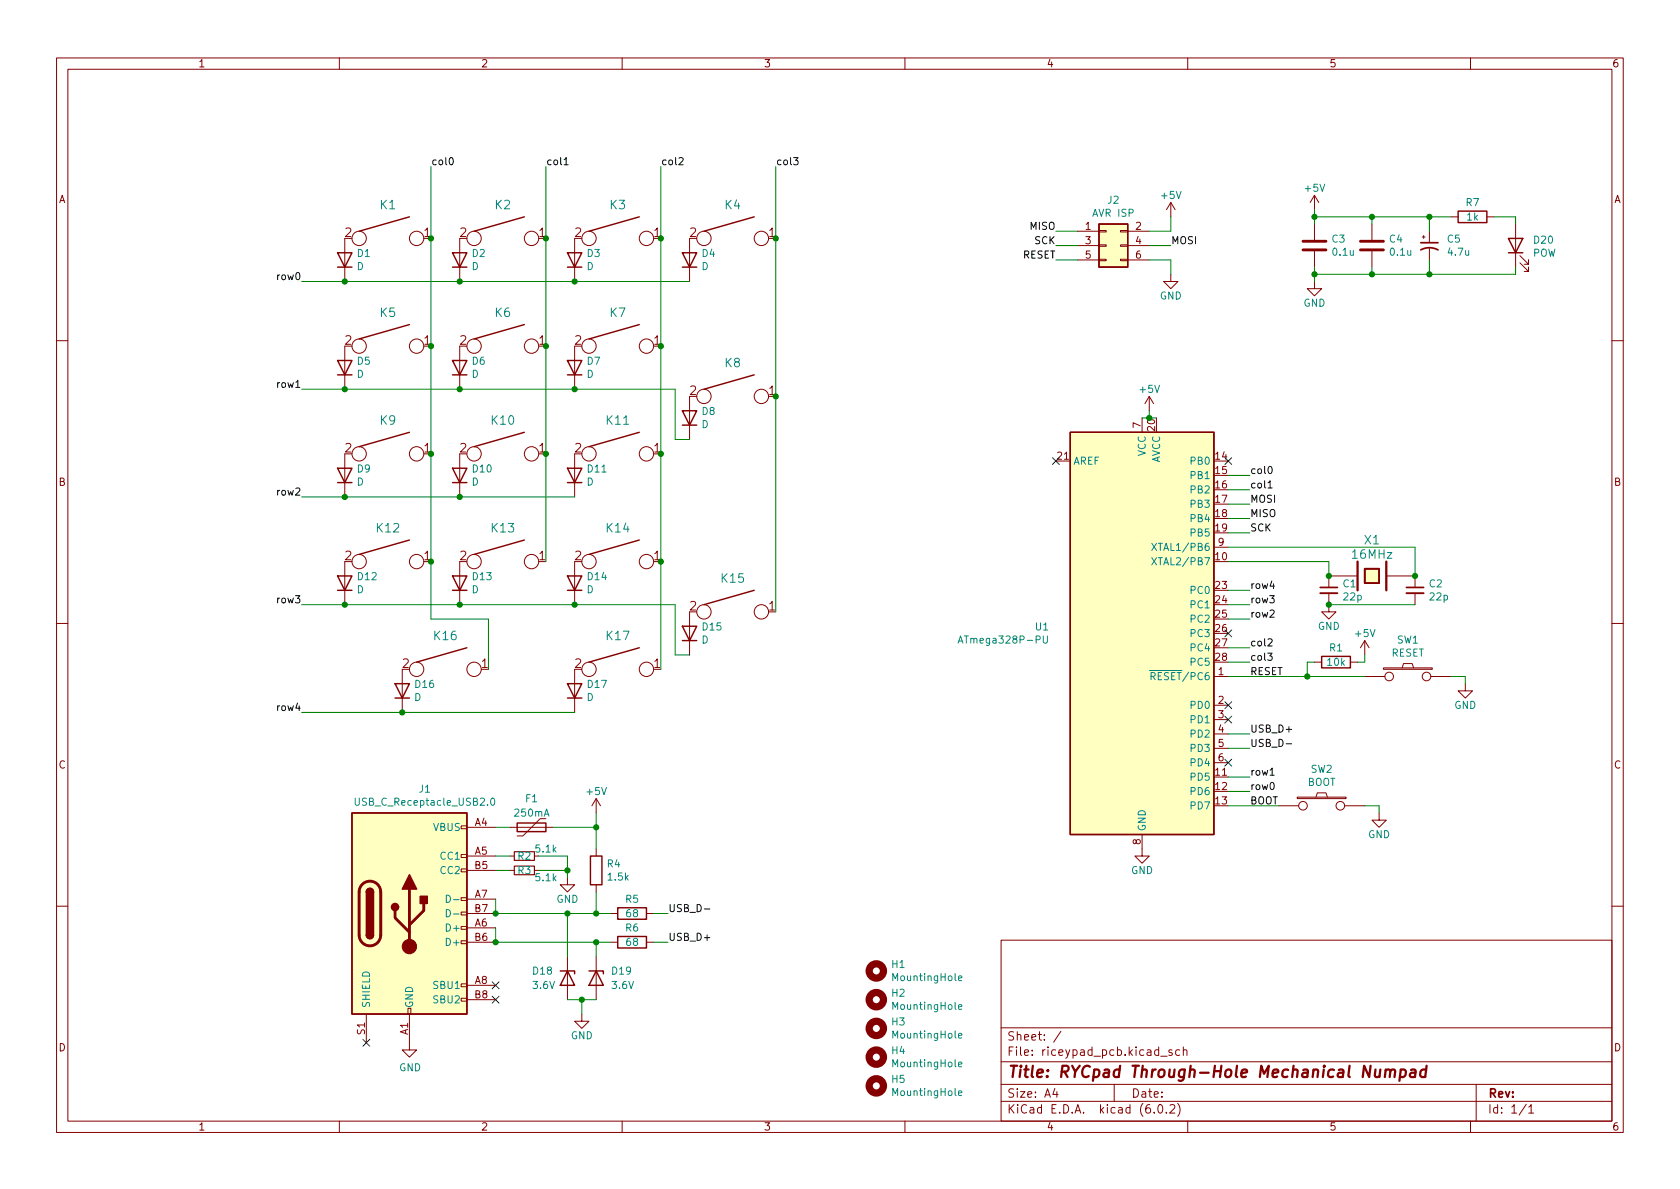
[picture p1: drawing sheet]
<svg xmlns="http://www.w3.org/2000/svg" width="297mm" height="210mm" viewBox="0 0 297 210" stroke-linecap="round" stroke-linejoin="round" font-family="sans-serif">
<g fill="none" stroke="#840000" stroke-width=".18">
<path d="M10 10.2h277v190.1h-277zM12 12.2h273v186.1h-273zM60 10.2v2M110 10.2v2M160 10.2v2M210 10.2v2M260 10.2v2M207 35.8l-.8 1.3M207 35.8v2.5M207 35.8l.8 1.3M232.4 34.5l-.8 1.3M232.4 34.5v2.6"/>
<path d="M232.4 39.6v2.8M232.4 34.5l.8 1.3M242.6 39.6v2.8M256.5 38.3h1.3M262.9 38.3h1.3M268 39.6v7.6M61 42.2v7.6M81.3 42.2v7.6M101.6 42.2v7.6M121.9 42.2v7.6M190.5 40.9h3.8M190.5 43.4h3.8"/>
<path d="M190.5 46h3.8M194.3 45.8h1.3v.3h-1.3zM194.3 43.3h1.3v.3h-1.3zM194.3 40.8h1.3v.2h-1.3zM198.1 45.8h1.3v.3h-1.3zM198.1 43.3h1.3v.3h-1.3zM198.1 40.8h1.3v.2h-1.3zM199.4 40.9h3.8M199.4 43.4h3.8M199.4 46h3.8M207 48.5v1.3h1.3l-1.3 1.2-1.3-1.2h1.3M232.4 49.8v1.2h1.3l-1.3 1.3-1.3-1.3h1.3"/>
<path d="M232.4 44.4v2.8M242.6 44.4v2.8M251.5 41.9h.5M251.7 41.7v.5M252.7 40.9v2M252.7 43.9v2.1M268.7 46.5l1.6 1.5v-.8v.8h-.8M268.7 45.2l1.6 1.5v-.7v.7h-.8M10 60.2h2M61 61.2v7.6M81.3 61.2v7.6M101.6 61.2v7.6"/>
<path d="M121.9 70.1v7.6M201.9 73.9v2.5M203.2 70.1l-.8 1.3M203.2 70.1v2.5M203.2 70.1l.8 1.3M285 60.2h2M61 80.3v7.6M61 99.3v7.6M81.3 80.3v7.6M81.3 99.3v7.6M101.6 80.3v7.6M101.6 99.3v7.6"/>
<path d="M186.7 81.5h2.5M214.6 96.8h2.6M10 110.2h2M71.1 118.4v7.6M101.6 118.4v7.6M121.9 108.2v7.6M214.6 119.6h2.6M232.4 117.1h1.3M234.9 104.9v3.3h1.3l-1.3 1.3-1.2-1.3h1.2M238.8 117.1h1.2M240 101.8h-5.1v2.1M241.3 119.6h3.6"/>
<path d="M241.3 113.3l-.8 1.2M241.3 113.3v2.5M241.3 113.3l.8 1.2M244.6 118.1h8.6v.3h-8.6zM245.1 101.8h5.1v2.1M247.9 118.1l.3-.8h1.5l.2 .8M250.2 104.9v2M253 119.6h3.5M285 110.2h2M214.6 137.4h2.6M214.6 124.7h2.6M214.6 127.2h2.6"/>
<path d="M214.6 129.8h2.6M214.6 132.3h2.6M214.6 134.9h2.6M259.1 120.9v1.3h1.2l-1.2 1.2-1.3-1.2h1.3M81.5 158.7h1v.6h-1zM81.5 153.7h1v.5h-1zM81.5 151.1h1v.5h-1zM81.5 146h1v.6h-1zM82.5 146.3h5.1M82.5 151.4h5.1M82.5 153.9h5.1M82.5 159h5.1"/>
<path d="M90.2 146.3h7.6M90.2 151.4h.7M90.2 153.9h.7M94.5 153.9h.7M96.5 144.8h-1l-3 3h-1.1M100.3 155.2v1.3h1.3l-1.3 1.2-1.2-1.2h1.2M105.4 141.2l-.8 1.3M105.4 141.2v2.6M105.4 150.1v1.3M105.4 156.5v1.2M105.4 141.2l.8 1.3M201.9 147.6v3.8h1.3l-1.3 1.2-1.2-1.2h1.2"/>
<path d="M226.1 142.5h3.5M229.4 141h8.6v.2h-8.6zM232.7 141l.2-.8h1.5l.3 .8M237.7 142.5h3.6M243.8 143.8v1.2h1.3l-1.3 1.3-1.2-1.3h1.2M10 160.2h2M64.8 179.3v5.1M72.1 178.3h.5v1h-.5zM72.4 179.3v6.4h1.3l-1.3 1.2-1.3-1.2h1.3M81.5 176.5h1v.5h-1zM81.5 174h1v.5h-1zM81.5 166.4h1v.5h-1z"/>
<path d="M81.5 163.8h1v.5h-1zM81.5 161.3h1v.5h-1zM82.5 164.1h5.1M82.5 174.2h5.1M82.5 166.6h5.1M82.5 161.5h5.1M82.5 176.8h5.1M100.3 169.2v7.6M102.9 179.3v1.3h1.2l-1.2 1.3-1.3-1.3h1.3M105.4 169.2v7.6M107.9 166.6h1.3M107.9 161.5h1.3"/>
<path d="M114.3 166.6h1.3M114.3 161.5h1.3M177 166.3h108v32h-108zM285 160.2h2M60 198.3v2M110 198.3v2M160 198.3v2M177 194.8h108M177 191.8h108M177 187.8h108M177 181.8h108M186.5 192.5l-.4 1h1"/>
<path d="M186.9 193v1M187.6 182.4l-1.3 1.9M197 191.8v3M204.1 196.7v.1M204.9 195.4l.2-.1a.81 .81 0 0 1 .6 .7 .81 .81 0 0 1-.3 .8h-.2a.81 .81 0 0 1-.6-.6 .81 .81 0 0 1 .3-.8zM205.2 186.8h1.2M206.2 196.7v.1M206.9 195.5l.5-.2 .2 .2 .1 .3-.9 1h.9M207.2 185.7l-.3-.1-.3 .2 .1 .3 .5 .1v.4h-.6M208.2 195.1a1.72 1.72 0 0 1 0 2.3M208.6 185.7l-.5-.1-.2 .3v.4l.1 .3h.6M209.2 185.8l.2-.2 .4 .1 .1 .9"/>
<path d="M209.2 185.1v1.5M210 198.3v2M260 198.3v2M261 191.8v6.5M269.9 195.3l-1.3 1.9M270.3 195.8l.4-.5v1.5M270.3 196.8h.9"/>
<circle cx="63.5" cy="42.2" r="1.27"/>
<circle cx="73.7" cy="42.2" r="1.27"/>
<circle cx="83.8" cy="42.2" r="1.27"/>
<circle cx="94" cy="42.2" r="1.27"/>
<circle cx="104.1" cy="42.2" r="1.27"/>
<circle cx="114.3" cy="42.2" r="1.27"/>
<circle cx="124.5" cy="42.2" r="1.27"/>
<circle cx="134.6" cy="42.2" r="1.27"/>
<circle cx="63.5" cy="61.2" r="1.27"/>
<circle cx="73.7" cy="61.2" r="1.27"/>
<circle cx="83.8" cy="61.2" r="1.27"/>
<circle cx="94" cy="61.2" r="1.27"/>
<circle cx="104.1" cy="61.2" r="1.27"/>
<circle cx="114.3" cy="61.2" r="1.27"/>
<circle cx="124.5" cy="70.1" r="1.27"/>
<circle cx="134.6" cy="70.1" r="1.27"/>
<circle cx="63.5" cy="80.3" r="1.27"/>
<circle cx="63.5" cy="99.3" r="1.27"/>
<circle cx="73.7" cy="80.3" r="1.27"/>
<circle cx="73.7" cy="99.3" r="1.27"/>
<circle cx="83.8" cy="80.3" r="1.27"/>
<circle cx="83.8" cy="99.3" r="1.27"/>
<circle cx="94" cy="80.3" r="1.27"/>
<circle cx="94" cy="99.3" r="1.27"/>
<circle cx="104.1" cy="80.3" r="1.27"/>
<circle cx="104.1" cy="99.3" r="1.27"/>
<circle cx="114.3" cy="80.3" r="1.27"/>
<circle cx="114.3" cy="99.3" r="1.27"/>
<circle cx="73.7" cy="118.4" r="1.27"/>
<circle cx="83.8" cy="118.4" r="1.27"/>
<circle cx="104.1" cy="118.4" r="1.27"/>
<circle cx="114.3" cy="118.4" r="1.27"/>
<circle cx="124.5" cy="108.2" r="1.27"/>
<circle cx="134.6" cy="108.2" r="1.27"/>
<circle cx="245.6" cy="119.6" r=".76"/>
<circle cx="252.2" cy="119.6" r=".76"/>
<circle cx="230.4" cy="142.5" r=".76"/>
<circle cx="237" cy="142.5" r=".76"/>
</g>
<path d="M245 189.3a.49 .49 0 0 1 .8 .1l-.1 1.1M245 189.1l-.2 1.4M245.8 189.4a.5 .5 0 0 1 .8-.2v1.3M247.7 189.2l.2-.1 .5 .1 .2 .3-.1 .6a.66 .66 0 0 1-1 .3M247.7 189.1l-.3 2M249.5 189.2l.2-.1 .5 .1v1.3M250.3 189.6l-.7 .1a.4 .4 0 0 0-.3 .3 .4 .4 0 0 0 .2 .5l.7-.1M252.1 189.2a.66 .66 0 0 0-.9 .3l-.1 .6 .1 .3 .2 .1 .6-.1M252.2 188.5l-.2 2" fill="none" stroke="#840000" stroke-width=".4"/>
<g fill="none" stroke="#840000" stroke-width=".25">
<path d="M72.4 38.3l-8.9 2.6M92.7 38.3l-8.9 2.6M113 38.3l-8.9 2.6M133.3 38.3l-8.8 2.6M194.3 39.6h5.1v7.6h-5.1zM257.8 37.3h5.1v2.1h-5.1zM59.7 44.7h2.5l-1.2 2.5zM59.7 47.2h2.5M72.4 57.4l-8.9 2.5M80 44.7h2.5l-1.2 2.5zM80 47.2h2.5M92.7 57.4l-8.9 2.5"/>
<path d="M100.3 44.7h2.6l-1.3 2.5zM100.3 47.2h2.6M113 57.4l-8.9 2.5M120.6 44.7h2.6l-1.3 2.5zM120.6 47.2h2.6M266.7 42.2h2.5l-1.2 2.5zM266.7 44.7h2.5M59.7 63.7h2.5l-1.2 2.6zM59.7 66.3h2.5M72.4 76.4l-8.9 2.6M80 63.7h2.5l-1.2 2.6zM80 66.3h2.5"/>
<path d="M92.7 76.4l-8.9 2.6M100.3 63.7h2.6l-1.3 2.6zM100.3 66.3h2.6M113 76.4l-8.9 2.6M120.6 72.6h2.6l-1.3 2.6zM120.6 75.2h2.6M133.3 66.3l-8.8 2.5M189.2 76.4h25.4v71.2h-25.4zM59.7 82.8h2.5l-1.2 2.5zM59.7 85.3h2.5M72.4 95.5l-8.9 2.5M80 82.8h2.5l-1.2 2.5z"/>
<path d="M80 85.3h2.5M92.7 95.5l-8.9 2.5M100.3 82.8h2.6l-1.3 2.5zM100.3 85.3h2.6M113 95.5l-8.9 2.5M59.7 101.8h2.5l-1.2 2.6zM59.7 104.4h2.5M80 101.8h2.5l-1.2 2.6zM80 104.4h2.5M82.5 114.5l-8.8 2.6M100.3 101.8h2.6l-1.3 2.6zM100.3 104.4h2.6"/>
<path d="M113 114.5l-8.9 2.6M120.6 110.7h2.6l-1.3 2.6zM120.6 113.3h2.6M133.3 104.4l-8.8 2.5M233.7 116.1h5.1v2h-5.1zM69.8 120.9h2.6l-1.3 2.5zM69.8 123.4h2.6M100.3 120.9h2.6l-1.3 2.5zM100.3 123.4h2.6M62.2 143.8h20.3v35.5h-20.3zM64.8 157.7a.64 .64 0 0 1 .6-.6 .64 .64 0 0 1 .6 .6M91.4 145.5h5.1v1.6h-5.1z"/>
<path d="M104.4 151.4h2v5.1h-2zM64.8 165.3a.64 .64 0 0 0 .6 .7 .64 .64 0 0 0 .6-.7M99.1 171.7h2.5v.5M100.3 171.7l1.3 2.5h-2.5zM104.1 171.7h2.6v.5M105.4 171.7l1.3 2.5h-2.6zM109.2 160.5h5.1v2.1h-5.1zM109.2 165.6h5.1v2h-5.1z"/>
</g>
<path d="M230.4 44.2h4M230.4 42.7h4M240.5 44.2h4.1M240.5 42.7h4.1M64.1 156.4a1.91 1.91 0 0 1 2-.4 1.91 1.91 0 0 1 1.2 1.7v7.7a1.91 1.91 0 0 1-1.9 1.9 1.91 1.91 0 0 1-1.9-1.9v-7.8l.2-.7zM72.4 157.2v10.2M74.9 159.8v1.2l-2.5 2.6M69.8 161v1.3l2.6 2.5" fill="none" stroke="#840000" stroke-width=".51"/>
<path d="M233.4 104.9h3.1M248.7 104.9h3" fill="none" stroke="#840000" stroke-width=".33"/>
<path d="M251.2 42.9h3.1M251.2 44.2a3.2 3.2 0 0 1 3.1 0M233.4 103.9h3.1M241.3 100.6h2.5v2.5h-2.5zM248.7 103.9h3" fill="none" stroke="#840000" stroke-width=".3"/>
<g fill="#ffffc2" stroke="#ffffc2" stroke-width=".18">
<path d="M194.3 39.6h5.1v7.6h-5.1z"/>
<path d="M189.2 76.4h25.4v71.2h-25.4z"/>
<path d="M241.3 100.6h2.5v2.5h-2.5z"/>
<path d="M62.2 143.8h20.3v35.5h-20.3z"/>
</g>
<path d="M90.9 150.6h3.6v1.5h-3.6zM90.9 153.2h3.6v1.5h-3.6z" fill="none" stroke="#840000" stroke-width=".2"/>
<g fill="none" stroke="#008484" stroke-width=".18">
<path d="M203.6 98.6l.9 1.3M203.6 96.1l.9 1.2M204.5 98.6l-.9 1.3M204.5 96.1l-.9 1.2M169.4 113.7l.4-1.2 .5 1.2M169.5 113.4h.6M184.5 112.5v1l.2 .2h.2l.3-.2v-1M62.8 141.1v1.1l.2 .2h.3l.2-.2v-1.1M78.9 158.3a.64 .64 0 0 1 .7 .6 .64 .64 0 0 1-.7 .7zM80.2 159.1h1M86.9 141.3l.2-.2a.68 .68 0 0 1 .4 .7 .68 .68 0 0 1-.4 .6l-.2-.1-.2-.4zM78.9 160.8a.64 .64 0 0 1 .7 .7 .64 .64 0 0 1-.7 .6z"/>
<path d="M80.2 161.6h1M169.5 173l.6-.1-.1-.3h-.3l-.2 .2v.6h.5M169.5 178.1l.6-.1-.1-.3-.3-.1-.2 .2v.6h.5M169.5 193.3l.6-.1-.1-.3h-.3l-.2 .2v.6h.5M169.5 183.2l.6-.2-.1-.2-.3-.1-.2 .2v.6h.5M169.5 188.2l.6-.1-.1-.2-.3-.1-.2 .2v.6h.5"/>
</g>
<path d="M240 99.3v5.1M245.1 99.3v5.1" fill="none" stroke="#840000" stroke-width=".41"/>
<g fill="#840000" stroke="#840000" stroke-width=".25">
<path d="M64.8 165.3h1.2a.64 .64 0 0 1-.6 .7 .64 .64 0 0 1-.6-.7z"/>
<path d="M64.8 157.7h1.2v7.6h-1.2z"/>
<path d="M65 157.3a.64 .64 0 0 1 .6-.2 .64 .64 0 0 1 .4 .6h-1.2z"/>
<path d="M72.4 154.7l1.3 2.5h-2.6z"/>
<path d="M74.3 158.5h1.3v1.3h-1.3z"/>
<circle cx="69.8" cy="160.4" r=".63"/>
</g>
<circle cx="72.4" cy="167.4" r="1.27" fill="#840000" stroke="#840000" stroke-width=".18"/>
<g fill="none" stroke="#840000" stroke-width="1.3">
<circle cx="154.9" cy="176.8" r="1.27"/>
<circle cx="154.9" cy="171.7" r="1.27"/>
<circle cx="154.9" cy="186.9" r="1.27"/>
<circle cx="154.9" cy="192" r="1.27"/>
<circle cx="154.9" cy="181.9" r="1.27"/>
</g>
<g fill="none" stroke="#000" stroke-width=".18">
<path d="M79.5 28l.2-.1a.68 .68 0 0 1 .5 .6 .68 .68 0 0 1-.5 .6l-.2-.1-.1-.3zM99.7 28.2l.4-.3v1.2M99.7 29.1h.8M120.1 28l.4-.1 .3 .3-.8 .9h.8M140.3 27.9h.8l-.4 .5 .3 .1v.5l-.1 .1-.6-.1M224.2 85.4l.4-.4v1.3M224.2 86.3h.7M224.4 82.5h.1a.68 .68 0 0 1 .4 .6 .68 .68 0 0 1-.4 .6 .84 .84 0 0 1-.1-1.2zM224.1 115.5h.8l-.4 .5 .4 .1v.5l-.2 .2-.6-.2M224.2 113.1l.5-.1 .2 .3-.8 .9h.8M224.6 137.1h.7M227.4 131.5h1"/>
<path d="M124.5 160.7h1"/>
</g>
<g fill="none" stroke="#008400" stroke-width=".18">
<path d="M76.2 29.5v80h10.2v8.9M96.5 29.5v69.8M116.8 29.5v88.9M137.2 29.5v78.7M207 38.3v2.6h-3.8M232.4 37.1v2.5M232.4 38.3h24.1M242.6 38.3v1.3M252.7 38.3v2.6M264.2 38.3h3.8v1.3M53.3 49.8h68.6M186.7 46h3.8"/>
<path d="M186.7 43.4h3.8M186.7 40.9h3.8M203.2 46h3.8v2.5M203.2 43.4h3.8M232.4 47.2v2.6M242.6 47.2v1.3M252.7 46v2.5M268 47.2v1.3h-35.6M53.3 68.8h66.1v8.9h2.5M203.2 72.6v1.3h-1.3M53.3 87.9h48.3M217.2 86.6h3.8"/>
<path d="M217.2 89.1h3.8M217.2 84.1h3.8M217.2 99.3h17.7v2.5M217.2 96.8h33v5M217.2 94.2h3.8M217.2 91.7h3.8M53.3 106.9h66.1v8.9h2.5M217.2 106.9h3.8M217.2 109.5h3.8M217.2 119.6h24.1M217.2 114.5h3.8M217.2 117.1h3.8"/>
<path d="M217.2 104.4h3.8M232.4 117.1h-1.3v2.5M234.9 106.9h15.3M241.3 115.8v1.3h-1.3M256.5 119.6h2.6v1.3M53.3 126h48.3M217.2 132.3h3.8M217.2 129.8h3.8M217.2 137.4h3.8M217.2 139.9h3.8M87.6 159v2.5h20.3M87.6 151.4h2.6"/>
<path d="M87.6 146.3h2.6M87.6 153.9h2.6M95.2 151.4h5.1v3.8M95.2 153.9h5.1M97.8 146.3h7.6M105.4 143.8v6.3M105.4 157.7v3.8M217.2 142.5h8.9M241.3 142.5h2.5v1.3M87.6 164.1v2.5h20.3M100.3 161.5v7.7M100.3 176.8h5.1"/>
<path d="M102.9 176.8v2.5M105.4 166.6v2.6M115.6 166.6h2.5M115.6 161.5h2.5"/>
</g>
<g fill="none" stroke="#000084" stroke-width=".18">
<path d="M186.1 80.9l1.2 1.2M187.3 80.9l-1.2 1.2M216.6 80.9l1.2 1.2M217.8 80.9l-1.2 1.2M216.6 111.4l1.2 1.2M217.8 111.4l-1.2 1.2M216.6 124.1l1.2 1.2M216.6 126.6l1.2 1.3M216.6 134.3l1.2 1.2M217.8 124.1l-1.2 1.2M217.8 126.6l-1.2 1.3M217.8 134.3l-1.2 1.2"/>
<path d="M87 176.2l1.2 1.2M87 173.6l1.2 1.2M88.2 176.2l-1.2 1.2M88.2 173.6l-1.2 1.2M64.2 183.8l1.2 1.2M65.4 183.8l-1.2 1.2"/>
</g>
<g fill="#008400" stroke="#008400" stroke-width=".18">
<circle cx="242.6" cy="38.3" r=".46"/>
<circle cx="232.4" cy="38.3" r=".46"/>
<circle cx="252.7" cy="38.3" r=".46"/>
<circle cx="252.7" cy="48.5" r=".46"/>
<circle cx="242.6" cy="48.5" r=".46"/>
<circle cx="232.4" cy="48.5" r=".46"/>
<circle cx="231.1" cy="119.6" r=".46"/>
<circle cx="234.9" cy="101.8" r=".46"/>
<circle cx="234.9" cy="106.9" r=".46"/>
<circle cx="250.2" cy="101.8" r=".46"/>
<circle cx="203.2" cy="73.9" r=".46"/>
<circle cx="96.5" cy="80.3" r=".46"/>
<circle cx="116.8" cy="80.3" r=".46"/>
<circle cx="116.8" cy="99.3" r=".46"/>
<circle cx="81.3" cy="106.9" r=".46"/>
<circle cx="101.6" cy="106.9" r=".46"/>
<circle cx="71.1" cy="126" r=".46"/>
<circle cx="87.6" cy="161.5" r=".46"/>
<circle cx="105.4" cy="146.3" r=".46"/>
<circle cx="100.3" cy="153.9" r=".46"/>
<circle cx="87.6" cy="166.6" r=".46"/>
<circle cx="105.4" cy="161.5" r=".46"/>
<circle cx="105.4" cy="166.6" r=".46"/>
<circle cx="102.9" cy="176.8" r=".46"/>
<circle cx="100.3" cy="161.5" r=".46"/>
<circle cx="61" cy="106.9" r=".46"/>
<circle cx="76.2" cy="99.3" r=".46"/>
<circle cx="81.3" cy="87.9" r=".46"/>
<circle cx="61" cy="87.9" r=".46"/>
<circle cx="76.2" cy="42.2" r=".46"/>
<circle cx="101.6" cy="68.8" r=".46"/>
<circle cx="116.8" cy="61.2" r=".46"/>
<circle cx="116.8" cy="42.2" r=".46"/>
<circle cx="101.6" cy="49.8" r=".46"/>
<circle cx="137.2" cy="70.1" r=".46"/>
<circle cx="137.2" cy="42.2" r=".46"/>
<circle cx="96.5" cy="61.2" r=".46"/>
<circle cx="96.5" cy="42.2" r=".46"/>
<circle cx="81.3" cy="49.8" r=".46"/>
<circle cx="76.2" cy="61.2" r=".46"/>
<circle cx="76.2" cy="80.3" r=".46"/>
<circle cx="61" cy="68.8" r=".46"/>
<circle cx="81.3" cy="68.8" r=".46"/>
<circle cx="61" cy="49.8" r=".46"/>
</g>
<text font-size="2.8" fill="#840000" x="178" y="190.6">Title: RYCpad Through-Hole Mechanical Numpad</text>
<g font-size="2.1" fill="#840000">
<text x="61" y="41.9">2</text>
<text x="75" y="41.9">1</text>
<text x="81.3" y="41.9">2</text>
<text x="95.3" y="41.9">1</text>
<text x="101.6" y="41.9">2</text>
<text x="115.6" y="41.9">1</text>
<text x="122" y="41.9">2</text>
<text x="135.9" y="41.9">1</text>
<text x="61" y="61">2</text>
<text x="75" y="61">1</text>
<text x="81.3" y="61">2</text>
<text x="95.3" y="61">1</text>
<text x="101.6" y="61">2</text>
<text x="115.6" y="61">1</text>
<text x="122" y="69.8">2</text>
<text x="135.9" y="69.8">1</text>
<text x="61" y="80">2</text>
<text x="75" y="80">1</text>
<text x="81.3" y="80">2</text>
<text x="95.3" y="80">1</text>
<text x="101.6" y="80">2</text>
<text x="115.6" y="80">1</text>
<text x="61" y="99.1">2</text>
<text x="75" y="99.1">1</text>
<text x="81.3" y="99.1">2</text>
<text x="95.3" y="99.1">1</text>
<text x="101.6" y="99.1">2</text>
<text x="115.6" y="99.1">1</text>
<text x="122" y="107.9">2</text>
<text x="135.9" y="107.9">1</text>
<text x="71.2" y="118.1">2</text>
<text x="85.1" y="118.1">1</text>
<text x="101.6" y="118.1">2</text>
<text x="115.6" y="118.1">1</text>
<text x="178" y="184">Sheet: /</text>
<text x="178" y="186.7">File: riceypad_pcb.kicad_sch</text>
<text x="178" y="196.9">KiCad E.D.A. kicad (6.0.2)</text>
<text x="178" y="194.1">Size: A4</text>
<text x="200" y="194.1">Date:</text>
<text x="263" y="194.1">Rev:</text>
<text x="263" y="196.9">Id: 1/1</text>
</g>
<g font-size="2.1" fill="#008484">
<text x="67.2" y="37">K1</text>
<text x="87.5" y="37">K2</text>
<text x="107.9" y="37">K3</text>
<text x="128.2" y="37">K4</text>
<text x="67.2" y="56.1">K5</text>
<text x="87.5" y="56.1">K6</text>
<text x="107.9" y="56.1">K7</text>
<text x="128.2" y="64.9">K8</text>
<text x="67.2" y="75.1">K9</text>
<text x="87" y="75.1">K10</text>
<text x="107.3" y="75.1">K11</text>
<text x="66.6" y="94.2">K12</text>
<text x="87" y="94.2">K13</text>
<text x="107.3" y="94.2">K14</text>
<text x="239.2" y="98.8">16MHz</text>
<text x="241.3" y="96.3">X1</text>
<text x="127.6" y="103">K15</text>
<text x="76.8" y="113.2">K16</text>
<text x="107.3" y="113.2">K17</text>
</g>
<g font-size="1.8" fill="#840000">
<text x="35" y="11.9">1</text>
<text x="85" y="11.9">2</text>
<text x="135" y="11.9">3</text>
<text x="185" y="11.9">4</text>
<text x="235" y="11.9">5</text>
<text x="285" y="11.9">6</text>
<text x="10.3" y="35.9">A</text>
<text x="285.3" y="35.9">A</text>
<text x="191.9" y="40.6">1</text>
<text x="200.8" y="40.6">2</text>
<text x="191.9" y="43.2">3</text>
<text x="191.9" y="45.7">5</text>
<text x="200.8" y="43.2">4</text>
<text x="200.8" y="45.7">6</text>
<text x="201.7" y="75.7" transform="rotate(-90 201.7 75.7)">7</text>
<text x="187" y="81.3">21</text>
<text x="214.9" y="81.3">14</text>
<text x="214.9" y="83.8">15</text>
<text x="10.3" y="85.9">B</text>
<text x="214.9" y="86.4">16</text>
<text x="214.9" y="88.9">17</text>
<text x="285.3" y="85.9">B</text>
<text x="214.9" y="91.4">18</text>
<text x="214.9" y="94">19</text>
<text x="214.9" y="99.1">10</text>
<text x="215.4" y="96.5">9</text>
<text x="214.9" y="104.1">23</text>
<text x="214.9" y="106.7">24</text>
<text x="214.9" y="109.2">25</text>
<text x="214.9" y="111.8">26</text>
<text x="214.9" y="114.3">27</text>
<text x="214.9" y="116.8">28</text>
<text x="215.4" y="119.4">1</text>
<text x="215.4" y="124.5">2</text>
<text x="215.4" y="127">3</text>
<text x="215.4" y="129.5">4</text>
<text x="10.3" y="135.9">C</text>
<text x="214.9" y="137.2">11</text>
<text x="215.4" y="132.1">5</text>
<text x="215.4" y="134.6">6</text>
<text x="285.3" y="135.9">C</text>
<text x="214.9" y="139.7">12</text>
<text x="214.9" y="142.2">13</text>
<text x="84" y="146">A4</text>
<text x="201.7" y="149.3" transform="rotate(-90 201.7 149.3)">8</text>
<text x="84" y="151.1">A5</text>
<text x="84" y="153.7">B5</text>
<text x="84" y="158.7">A7</text>
<text x="84" y="161.3">B7</text>
<text x="84" y="163.8">A6</text>
<text x="84" y="166.4">B6</text>
<text x="84" y="174">A8</text>
<text x="84" y="176.5">B8</text>
<text x="10.3" y="185.9">D</text>
<text x="64.5" y="182.9" transform="rotate(-90 64.5 182.9)">S1</text>
<text x="72.1" y="183" transform="rotate(-90 72.1 183)">A1</text>
<text x="285.3" y="185.9">D</text>
<text x="35" y="199.9">1</text>
<text x="85" y="199.9">2</text>
<text x="135" y="199.9">3</text>
<text x="185" y="199.9">4</text>
<text x="235" y="199.9">5</text>
<text x="285" y="199.9">6</text>
</g>
<g font-size="1.8">
<text x="76.2" y="29.2">col0</text>
<text x="96.5" y="29.2">col1</text>
<text x="116.8" y="29.2">col2</text>
<text x="137.2" y="29.2">col3</text>
<text x="182.2" y="40.6">MISO</text>
<text x="180.8" y="45.7">RESET</text>
<text x="183" y="43.2">SCK</text>
<text x="207" y="43.2">MOSI</text>
<text x="49.2" y="49.5">row0</text>
<text x="49.2" y="68.6">row1</text>
<text x="221" y="83.8">col0</text>
<text x="49.2" y="87.6">row2</text>
<text x="221" y="88.9">MOSI</text>
<text x="221" y="86.3">col1</text>
<text x="221" y="91.4">MISO</text>
<text x="221" y="94">SCK</text>
<text x="49.2" y="106.7">row3</text>
<text x="221" y="104.1">row4</text>
<text x="221" y="106.7">row3</text>
<text x="221" y="109.2">row2</text>
<text x="221" y="116.8">col3</text>
<text x="221" y="114.3">col2</text>
<text x="221" y="119.4">RESET</text>
<text x="49.2" y="125.7">row4</text>
<text x="221" y="129.5">USB_D+</text>
<text x="221" y="137.1">row1</text>
<text x="221" y="132.1">USB_D-</text>
<text x="221" y="139.7">row0</text>
<text x="221" y="142.2">BOOT</text>
<text x="118.1" y="161.3">USB_D-</text>
<text x="118.1" y="166.4">USB_D+</text>
</g>
<g font-size="1.8" fill="#008484">
<text x="205.4" y="35.2">+5V</text>
<text x="230.8" y="33.9">+5V</text>
<text x="193.3" y="38.3">AVR ISP</text>
<text x="195.9" y="36">J2</text>
<text x="259.2" y="36.4">R7</text>
<text x="259.4" y="39">1k</text>
<text x="63.1" y="47.7">D</text>
<text x="63.2" y="45.4">D1</text>
<text x="83.4" y="47.7">D</text>
<text x="83.5" y="45.4">D2</text>
<text x="103.7" y="47.7">D</text>
<text x="103.8" y="45.4">D3</text>
<text x="124" y="47.7">D</text>
<text x="124.1" y="45.4">D4</text>
<text x="235.5" y="42.9">C3</text>
<text x="235.7" y="45.2">0.1u</text>
<text x="245.7" y="42.9">C4</text>
<text x="245.9" y="45.2">0.1u</text>
<text x="255.9" y="42.9">C5</text>
<text x="256.1" y="45.2">4.7u</text>
<text x="271" y="45.4">POW</text>
<text x="271.3" y="43.1">D20</text>
<text x="205" y="53">GND</text>
<text x="230.4" y="54.2">GND</text>
<text x="63.2" y="64.5">D5</text>
<text x="83.5" y="64.5">D6</text>
<text x="103.8" y="64.5">D7</text>
<text x="63.1" y="66.8">D</text>
<text x="83.4" y="66.8">D</text>
<text x="103.7" y="66.8">D</text>
<text x="201.6" y="69.5">+5V</text>
<text x="124" y="75.7">D</text>
<text x="124.1" y="73.4">D8</text>
<text x="63.2" y="83.5">D9</text>
<text x="83.6" y="83.5">D10</text>
<text x="103.9" y="83.5">D11</text>
<text x="189.7" y="82.2">AREF</text>
<text x="202.6" y="80.7" transform="rotate(-90 202.6 80.7)">VCC</text>
<text x="205.1" y="82" transform="rotate(-90 205.1 82)">AVCC</text>
<text x="210.7" y="82.2">PB0</text>
<text x="63.1" y="85.8">D</text>
<text x="83.4" y="85.8">D</text>
<text x="103.7" y="85.8">D</text>
<text x="210.7" y="84.7">PB1</text>
<text x="210.7" y="87.2">PB2</text>
<text x="210.7" y="89.8">PB3</text>
<text x="210.7" y="92.3">PB4</text>
<text x="210.7" y="94.9">PB5</text>
<text x="204.6" y="99.9">XTAL2/PB7</text>
<text x="204.6" y="97.4">XTAL1/PB6</text>
<text x="63.1" y="104.9">D</text>
<text x="63.3" y="102.6">D12</text>
<text x="83.4" y="104.9">D</text>
<text x="83.6" y="102.6">D13</text>
<text x="103.7" y="104.9">D</text>
<text x="103.9" y="102.6">D14</text>
<text x="210.7" y="105">PC0</text>
<text x="210.7" y="107.6">PC1</text>
<text x="237.5" y="103.9">C1</text>
<text x="237.6" y="106.2">22p</text>
<text x="252.7" y="103.9">C2</text>
<text x="252.9" y="106.2">22p</text>
<text x="124" y="113.8">D</text>
<text x="124.3" y="111.5">D15</text>
<text x="170.3" y="113.8">ATmega328P-PU</text>
<text x="183.1" y="111.5">U1</text>
<text x="210.7" y="110.1">PC2</text>
<text x="210.7" y="112.6">PC3</text>
<text x="233" y="111.4">GND</text>
<text x="239.7" y="112.6">+5V</text>
<text x="247" y="113.8">SW1</text>
<text x="210.7" y="115.2">PC4</text>
<text x="210.7" y="117.7">PC5</text>
<text x="234.7" y="117.7">10k</text>
<text x="235.1" y="115.2">R1</text>
<text x="246" y="116.1">RESET</text>
<text x="73.2" y="123.9">D</text>
<text x="73.5" y="121.6">D16</text>
<text x="103.7" y="123.9">D</text>
<text x="103.9" y="121.6">D17</text>
<text x="202.9" y="120.3">~{RESET}/PC6</text>
<text x="210.7" y="125.3">PD0</text>
<text x="257.1" y="125.3">GND</text>
<text x="210.7" y="127.9">PD1</text>
<text x="210.7" y="130.4">PD2</text>
<text x="210.7" y="133">PD3</text>
<text x="210.7" y="135.5">PD4</text>
<text x="231.8" y="136.6">SW2</text>
<text x="63.4" y="142.5">USB_C_Receptacle_USB2.0</text>
<text x="74.1" y="140.2">J1</text>
<text x="92.9" y="141.9">F1</text>
<text x="103.8" y="140.6">+5V</text>
<text x="210.7" y="138">PD5</text>
<text x="210.7" y="140.6">PD6</text>
<text x="210.7" y="143.1">PD7</text>
<text x="231.1" y="139">BOOT</text>
<text x="76.6" y="146.9">VBUS</text>
<text x="91.1" y="144.4">250mA</text>
<text x="202.6" y="147.1" transform="rotate(-90 202.6 147.1)">GND</text>
<text x="241.9" y="148.2">GND</text>
<text x="78" y="152">CC1</text>
<text x="78" y="154.6">CC2</text>
<text x="91.6" y="152">R2</text>
<text x="91.6" y="154.6">R3</text>
<text x="94.8" y="150.7">5.1k</text>
<text x="94.8" y="155.8">5.1k</text>
<text x="107.4" y="153.4">R4</text>
<text x="107.6" y="155.7">1.5k</text>
<text x="200" y="154.6">GND</text>
<text x="98.4" y="159.6">GND</text>
<text x="110.6" y="159.6">R5</text>
<text x="79.2" y="164.7">D+</text>
<text x="79.2" y="167.3">D+</text>
<text x="110.6" y="164.7">R6</text>
<text x="110.8" y="162.2">68</text>
<text x="110.8" y="167.3">68</text>
<text x="94.3" y="172.3">D18</text>
<text x="108.3" y="172.3">D19</text>
<text x="157.7" y="171.2">H1</text>
<text x="158" y="173.5">MountingHole</text>
<text x="65.4" y="178.3" transform="rotate(-90 65.4 178.3)">SHIELD</text>
<text x="73" y="178.3" transform="rotate(-90 73 178.3)">GND</text>
<text x="76.8" y="174.9">SBU1</text>
<text x="76.8" y="177.4">SBU2</text>
<text x="94.3" y="174.9">3.6V</text>
<text x="108.3" y="174.9">3.6V</text>
<text x="157.7" y="176.2">H2</text>
<text x="158" y="178.6">MountingHole</text>
<text x="100.9" y="183.8">GND</text>
<text x="157.7" y="181.3">H3</text>
<text x="158" y="183.6">MountingHole</text>
<text x="70.6" y="189.4">GND</text>
<text x="157.7" y="191.5">H5</text>
<text x="157.7" y="186.4">H4</text>
<text x="158" y="188.7">MountingHole</text>
<text x="158" y="193.8">MountingHole</text>
</g>
<text font-size="1.8" fill="#008400" x="204.2" y="76.2" transform="rotate(-90 204.2 76.2)">20</text>
</svg>
